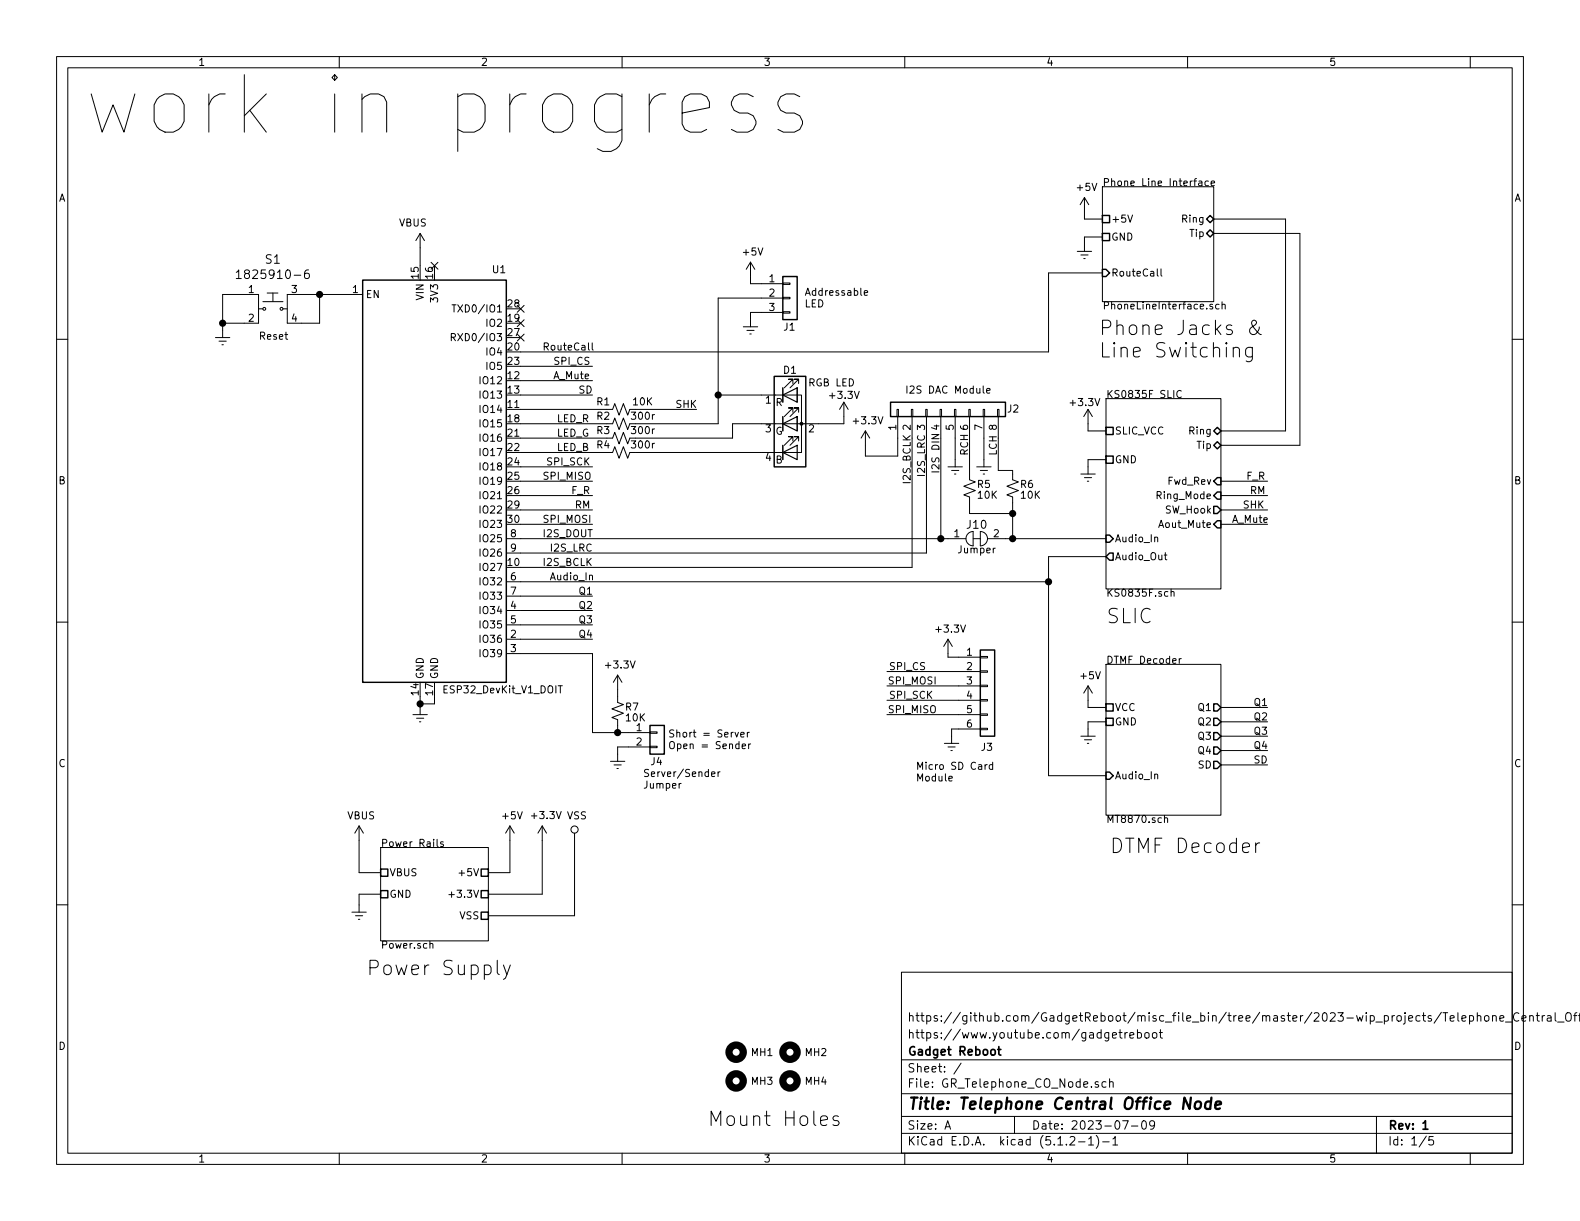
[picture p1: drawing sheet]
<svg xmlns="http://www.w3.org/2000/svg" width="279mm" height="216mm" viewBox="0 0 279 216" stroke-linecap="round" stroke-linejoin="round" font-family="sans-serif">
<g fill="none" stroke="#000" stroke-width=".18">
<path d="M10 10h259.4v195.9h-259.4zM12 12h255.4v191.9h-255.4zM120.6 20l4.9-1v-.9l-.5-1-1-.5h-1.9l-1 .5-.5 1v3.8l.5 1 1 .5h1.9l1-.5M133.2 17.1l-1-.5h-1.4l-1 .5-.5 1v.4l.5 1 1 .5h1.4l1 .5 .5 .9v.5l-.5 1-1 .5h-1.9l-1-.5M141.4 17.1l-.9-.5h-1.5l-1 .5-.4 1v.4l.4 1 1 .5h1.5l.9 .5 .5 .9v.5l-.5 1-.9 .5h-2l-.9-.5M160 10v2M210 10v2M260 10v2M191.8 34.9v3.8h3.1M191.8 34.9l-.8 1.3M191.8 34.9l.7 1.3M194.9 33h19.7v20.3h-19.7z"/>
<path d="M199.4 38l.4 1.3 .5-1.3M212 32.1h.5v.7M212.5 32.3l-.4 .1-.2 .1 .2 .3h.4M213.7 32.1l-.4-.1-.2 .2 .1 .6h.5M214.2 32.4l.6-.1-.1-.2-.3-.1-.2 .2v.6h.5M214.6 38.7h12.7v37.5h-11.4M10 60h2M38.1 59.7h2.5M39.4 57.2h6.3v-5.1h-6.3v7.6M41.8 48.2l.4-.5v1.6M41.8 49.3h.9M45.7 54.6h.8"/>
<path d="M46.5 53.3h3.5M47.2 51.8h1.9M48.3 51.8v1.5M50 54.6h.8M54.6 47.7a.59 .59 0 0 0-.8 .7l.1 .7a.48 .48 0 0 0 .7 0l.1-.5-.1-.2-.5-.1-.3 .3M56.5 52.1v5.1h-5.7v-5.1h13.3M74.3 41.3v5.7M74.3 41.3l-.8 1.2M74.3 41.3l.8 1.2M76.2 46.4l1.2 1.2M77.4 46.4l-1.2 1.2M79.8 59.6h.6l.1-.2v-.3l-.2-.1h-.5v1.2"/>
<path d="M79.9 53.9h.7M80.1 59.6l.4 .6M80.3 53.9v1.3M91.5 54l1.2 1.2M91.5 56.5l1.2 1.3M91.5 59.1l1.2 1.2M92.7 54l-1.2 1.2M92.7 56.5l-1.2 1.3M92.7 59.1l-1.2 1.2M131.4 57.8h2.6M132.1 58.4h1.2M132.6 59.1h.2"/>
<path d="M132.7 46.4v3.8h5.7M132.7 46.4l-.7 1.2M132.7 46.4l.8 1.2M138.4 55.1h1.3v.3h-1.3zM138.4 52.6h1.3v.2h-1.3zM138.4 50h1.3v.3h-1.3zM138.4 52.7h-11.4v22.2h-14.6M138.4 55.2h-5.7v2.6M152.8 51.8l.6-.1v-.3h-.4l-.2 .2 .1 .6h.5M190.5 44.5h2.5M191.1 45.1h1.3M191.6 45.7h.3"/>
<path d="M194.9 41.9h-3.1v2.6M194.9 48.3h-9.5v13.9h-93.3M204.6 47.5v1.1l.2 .2M205.3 47.5v1.1l.2 .2M214.4 53.8h-.3l-.2 .2 .1 .2 .4 .1v.3h-.5M214.6 41.3h15.3v37.4h-14M215.6 53.8h-.4l-.2 .2 .1 .6h.5M216.1 53.9l.2-.1h.3l.1 .8M216.1 53.4v1.2M222.7 57.8a1.24 1.24 0 0 1-1.2 1.4 .69 .69 0 0 1-.5-.6 .69 .69 0 0 1 .2-.7l.7-.4 .3-.4-.1-.4-.3-.1-.3 .1a.9 .9 0 0 0 .2 1.2l1 1.1 .3 .2M267.4 60h2M38.7 60.3h1.3"/>
<path d="M39.2 61h.3M92.1 74.9h15.2M92.1 69.9h12.7M92.1 77.5h15.2M92.1 64.8h12.7M92.1 67.3h12.7M92.1 72.4h15.2M104.1 60.6v1.1l.1 .2M104.7 60.6v1.1l.2 .2M108.3 77.5l.4-1 .8 2 .7-2 .8 2 .4-1M108.3 74.9l.4-1 .8 2 .7-2 .8 2 .4-1M108.3 72.4l.4-1 .8 2 .7-2 .8 2 .4-1"/>
<path d="M112.4 72.4h10.8M127 69.9h14.7v10.1h-30.3l-.4 1-.8-2-.7 2-.8-2-.4 1h-16.2M138.4 73.7v2.5M138.4 68.6v2.5M138.4 78.7v2.6M140.2 78v-.8h-.8h.8l-1.5 1.5M140.2 72.9v-.8h-.8h.8l-1.5 1.6M140.2 67.8v-.7h-.8h.8l-1.5 1.5M141 73.7v2.5zM141 73.7h.1M141 68.6v2.5zM141 68.6h.1"/>
<path d="M141.2 78v-.8h-.7h.7l-1.5 1.5M141.2 72.9v-.8h-.7h.7l-1.5 1.6M141.2 67.8v-.7h-.7h.7l-1.5 1.5M149.2 71.1v3.8h-19.7v2.6h-17.1M149.2 71.1l-.7 1.3M149.2 71.1l.8 1.3M153 76.2l-.7 1.3M153 76.2l.8 1.3M158.6 72.4h.3v1.3h-.3zM158.7 73.7v6.9h-5.7v-4.4M161.2 72.4h.2v1.3h-.2zM161.3 73.7v26.6h-69.2"/>
<path d="M163.7 72.4h.3v1.3h-.3zM163.8 73.7v24.1h-74.3M164.8 76.8h1.2l-1.2 .8h1.2M166.2 72.4h.3v1.3h-.3zM166.4 73.7v21.6M168.8 72.4h.2v1.3h-.2zM168.9 73.7v8.9M171.3 72.4h.3v1.3h-.3zM171.4 73.7v11.1l1.1 .4-2.1 .8 2.1 .7-2.1 .8 1 .4v2.9h7.7M173.9 72.4h.2v1.3h-.2zM173.9 68.2v1.1l.2 .2M174 73.7v8.9"/>
<path d="M174.5 69.1l.6-.1-.1-.3h-.3l-.2 .2v.6h.5M176.4 72.4h.3v1.3h-.3zM176.5 73.7v9.5h2.6v1.6l1 .4-2 .8 2 .7-2 .8 1 .4v7.4M192.4 72.4v3.8h3.2M192.4 72.4l-.8 1.3M192.4 72.4l.8 1.3M195.6 70.5h20.3v33.6h-20.3zM208.9 69.2a.6 .6 0 0 0-.9 .4 .6 .6 0 0 0 .6 .7l.3-.1M218.1 61.7a.63 .63 0 0 1 1.1 .1v1.3M221.5 61.4v2.1a.68 .68 0 0 1-1.1 .3M221.5 61.5l-.7-.1-.3 .1-.2 .4v.7l.2 .4 .3 .1 .7-.1M89.5 95.3h81.3"/>
<path d="M92.1 85.1h12.7M92.1 87.6h12.7M92.1 90.2h12.7M92.1 92.7h12.7M92.1 82.6h12.7M167.6 82.6h2.6M168.3 83.2h1.2M168.8 83.8h.2M171 94.5l.3-.3 .8-.2v2.5a1.28 1.28 0 0 1-1.1-2zM172.1 95.3h1.3M172.7 82.6h2.6M173.4 94a1.27 1.27 0 0 1 1.2 1.3 1.27 1.27 0 0 1-1.2 1.2z"/>
<path d="M173.4 83.2h1.2M173.9 83.8h.2M174.6 95.3h21M191.1 83.8h2.6M191.8 84.5h1.2M192.3 85.1h.2M195.6 98.4h-10.2v38.8h10.2M195.6 81.3h-3.2v2.5M204.2 95.1l.2-.1h.3v.8M205.9 98.1h.4M206.1 97.7v1.1l.2 .2M215.9 85.1h8.3"/>
<path d="M215.9 87.6h8.3M215.9 90.2h8.3M215.9 92.7h8.3M10 110h2M89.5 115.6h15.3v13.9h10.1M89.5 113h15.3M89.5 108h15.3M89.5 110.5h15.3M89.5 102.9h95.9M89.5 105.4h15.3M104.2 101.8l.2-.1 .3 .1 .1 .7M109.2 119.4v4.8l1 .4-2 .7 2 .8-2 .8 1 .4v2.2"/>
<path d="M109.2 119.4l-.7 1.3M109.2 119.4l.8 1.3M156.8 118.7h16.6M167.6 113v3.2h5.8M167.6 113l-.7 1.3M167.6 113l.8 1.3M173.4 118.6h1.2v.3h-1.2zM173.4 116.1h1.2v.2h-1.2zM195.6 117.5h20.3v26.6h-20.3zM207.1 104.7l.2-.1h.3v.8M207.1 104.2v1.2M208.5 116.5v.8"/>
<path d="M208.9 116.5h-.3l-.1 .2M267.4 110h2M73 126.4h2.6M73.7 127h1.2M74.2 127.6h.2M74.3 123.2v3.2M76.8 123.2v1.3h-2.5M98.7 121.3h.7M107.9 134.6h2.6M108.6 135.3h1.3M109.1 135.9h.2M114.9 132h1.3v.2h-1.3z"/>
<path d="M114.9 129.4h1.3v.3h-1.3zM114.9 132.1h-5.7v2.5M120.4 138.5l-.2 .1-.1 .2M125.8 136.9l.6-.1v-.3h-.4l-.2 .2 .1 .6h.5M127 136.5v.8M127.3 136.5l-.3 .2M130 129.5l.3 .8 .3-.8M131 129.9l.6-.1-.1-.3h-.3l-.2 .2 .1 .6h.4M131.2 132l.7-.1-.1-.3-.4-.1-.2 .2 .1 .6h.5M132.2 129.5v.8M132.4 131.5v.9M132.5 129.5h-.2l-.1 .2"/>
<path d="M132.7 131.5l-.3 .3M156.8 121.3h16.6M156.8 126.4h16.6M156.8 123.8h16.6M167 131.4h2.5M167.6 132.1h1.3M167.8 137.7l.6-.1v-.3h-.4l-.2 .1v.6h.6M168.1 132.7h.3M173.4 128.8h1.2v.2h-1.2zM173.4 126.2h1.2v.3h-1.2zM173.4 123.7h1.2v.3h-1.2zM173.4 121.2h1.2v.2h-1.2z"/>
<path d="M173.4 128.9h-5.1v2.5M174.2 135.2v.8M174.6 135.2l-.4 .2M175.5 135.3l-.3-.1-.3 .2 .2 .6h.4M175.5 134.8v1.2M191.1 130.2h2.6M191.8 130.8h1.2M192.3 131.4h.2M192.4 121.3v3.8h3.2M192.4 121.3l-.8 1.3M192.4 121.3l.8 1.3M195.6 127.6h-3.2v2.6"/>
<path d="M204.2 137l.2-.1h.3v.8M215.9 125.1h8.3M215.9 127.6h8.3M215.9 130.2h8.3M215.9 132.7h8.3M215.9 135.3h8.3M10 160h2M63.5 146.1l-.8 1.2M63.5 146.1v8.2h3.8M63.5 146.1l.8 1.2M67.3 149.9h19.1v16.5h-19.1zM67.3 158.1h-3.8v3.2"/>
<path d="M77.3 148.4v1.1l.2 .2M78.4 148.9l-.3-.1-.2 .2 .1 .2 .4 .1v.3h-.5M79.4 158.2h.9M90.2 146.1l-.8 1.2M90.2 146.1v8.2h-3.8M90.2 146.1l.7 1.2M95.9 146.1l-.8 1.2M95.9 146.1v12h-9.5M95.9 146.1l.7 1.2M101.6 147.3v14.6h-15.2M205.9 144.7l.2-.1 .3 .1 .1 .7M205.9 144.2v1.2"/>
<path d="M222 149v1.7M222.8 149a.64 .64 0 0 0-.8 .5M267.4 160h2M62.2 161.3h2.6M62.9 161.9h1.2M63.4 162.6h.2M76 167l.2-.2 .3 .1 .1 .8M87.9 169.8v2.2l.4 .3M89 170.6l.6 1.7M90.2 170.6l-.8 2.3-.4 .3M159.4 171.9h108v32h-108zM145.1 198.1l1.2-.2-.1-.5-.7-.1-.4 .4v.9l.1 .3 .3 .1 .7-.1"/>
<path d="M148.3 197.4l-.6-.1-.4 .4 .1 .3 .9 .3 .1 .2-.1 .4-.3 .1-.7-.1M159.4 197.4h108M159.4 193.4h108M159.4 187.4h108M167.1 199.7l.5-1.5 .5 1.5M167.2 199.2h.8M170 188l-1.3 1.9M179.4 197.4v3M194.2 191.3h-.3l-.3 .2 .1 .2 .5 .1v.4h-.6M195.6 191.3h-.5l-.2 .2 .1 .7h.6M196.2 191.4l.2-.1h.4v1M196.2 190.8v1.5"/>
<path d="M196.7 183.1l.7-.2v-.2l-.5-.1-.2 .2 .1 .7h.6M197.9 182.6h.5M198.1 182.1v1.3l.3 .2M198.5 198.2h1l-.6 1.5M198.9 182.6v1M199.4 182.6l-.3 .1-.2 .2M199.8 183.1l.7-.2-.1-.2-.4-.1-.2 .2v.7h.6M200.1 199.1h1.1M201.1 182.7l.5-.1 .3 .3-.1 .5-.2 .2-.5-.1M201.1 182.1v1.5M202 198.3l.4-.1a.94 .94 0 0 1 0 1.5 .82 .82 0 0 1-.4-1.4zM202.5 182.7l.2-.1 .4 .1v.7l-.2 .2-.4-.2z"/>
<path d="M203.9 182.7l.2-.1 .4 .1v.7l-.2 .2-.4-.2zM204.2 198.8l-.3 .3h-.3l-.3-.3v-.3l.2-.3h.4l.2 .1a1.13 1.13 0 0 1-.2 1.3l-.4 .1M205 182.6h.6M205.2 182.1v1.3l.4 .2M243.4 197.4v6.5M60 203.9v2M110 203.9v2M159.4 200.4h108M160 203.9v2M189.2 201.1l.2-.1h.4l.2 .1 .1 .3-.1 .2-.8 .9h.9M190.7 201.9h1.2M192.5 201.4l.4-.4v1.5"/>
<path d="M192.5 202.5h.9M193.9 200.8a1.71 1.71 0 0 1 0 2.2M195 201.9h1.1M196.8 201.4l.4-.4v1.5M196.8 202.5h.8M210 203.9v2M252.2 200.9l-1.2 1.9M253.4 201h-.7v.7l.2-.2 .5 .1 .1 .2-.1 .5-.2 .2-.5-.2M260 203.9v2"/>
<circle cx="46.7" cy="54.6" r=".25"/>
<circle cx="49.8" cy="54.6" r=".25"/>
<circle cx="101.6" cy="146.7" r=".63"/>
</g>
<path d="M176.4 185.6h.6M176.6 185.1v1.3l.4 .2M251.6 198.6l.5-.4v1.5M251.6 199.7h.9" fill="none" stroke="#000" stroke-width=".3"/>
<path d="M210.6 194.1l-.2 2-1-2-.2 2M211.5 194.9a.54 .54 0 0 1 .5-.1 .54 .54 0 0 1 .4 .3l-.1 .6a.56 .56 0 0 1-.5 .4 .56 .56 0 0 1-.5-.4zM214.1 194.8a.68 .68 0 0 0-.9 .3l-.1 .6 .1 .3 .2 .1 .6-.1M214.2 194.1l-.2 2M214.9 195.4l1-.2-.1-.4h-.7l-.2 1 .2 .3 .6-.1" fill="none" stroke="#000" stroke-width=".41"/>
<g fill="none" stroke="#000" stroke-width="1.3">
<circle cx="130.2" cy="191.1" r="1.27"/>
<circle cx="130.2" cy="186.1" r="1.27"/>
<circle cx="139.7" cy="191.1" r="1.27"/>
<circle cx="139.7" cy="186.1" r="1.27"/>
</g>
<g fill="none" stroke="#000" stroke-width=".25">
<path d="M194.9 38.1h1.3v1.3h-1.3zM213.4 38.7l.6-.6 .6 .6-.6 .7zM64.1 49.5h25.4v71.2h-25.4zM138.4 48.9h2.6v7.6h-2.6zM194.9 41.3h1.3v1.2h-1.3zM194.9 47.6h.7l.6 .7-.6 .6h-.7zM213.4 41.3l.6-.7 .6 .7-.6 .6zM136.9 66.5h5.6v16.1h-5.6zM157.5 71.1h20.3v2.6h-20.3zM195.6 75.6h1.2v1.2h-1.2zM214.6 76.2l.7-.6 .6 .6-.6 .6zM215.3 78.1l.6 .6-.6 .7-.7-.7z"/>
<path d="M195.6 94.6h.6l.6 .7-.6 .6h-.6zM195.6 98.4l.6-.6h.6v1.3h-.6zM195.6 80.6h1.2v1.3h-1.2zM214.6 89.5h.7l.6 .7-.6 .6h-.7zM215.3 84.5h.6v1.2h-.6l-.7-.6zM215.3 87h.6v1.3h-.6l-.7-.7zM215.3 92.1h.6v1.2h-.6l-.7-.6zM173.4 114.9h2.5v15.3h-2.5zM114.9 128.3h2.6v5.1h-2.6zM195.6 136.5h.6l.6 .7-.6 .6h-.6zM195.6 124.5h1.2v1.2h-1.2zM195.6 127h1.2v1.3h-1.2z"/>
<path d="M214.6 134.6h.7l.6 .7-.6 .6h-.7zM214.6 132.1h.7l.6 .6-.6 .7h-.7zM214.6 129.5h.7l.6 .7-.6 .6h-.7zM214.6 127h.7l.6 .6-.6 .7h-.7zM214.6 124.5h.7l.6 .6-.6 .6h-.7zM67.3 153.7h1.3v1.2h-1.3zM67.3 157.5h1.3v1.3h-1.3zM85.1 153.7h1.3v1.2h-1.3zM85.1 157.5h1.3v1.3h-1.3zM85.1 161.3h1.3v1.3h-1.3z"/>
</g>
<g fill="#000" stroke="#000" stroke-width=".25">
<circle cx="39.4" cy="57.2" r=".51"/>
<circle cx="56.5" cy="52.1" r=".51"/>
<circle cx="127" cy="69.9" r=".51"/>
<circle cx="166.4" cy="95.3" r=".51"/>
<circle cx="179.1" cy="90.8" r=".51"/>
<circle cx="179.1" cy="95.3" r=".51"/>
<circle cx="185.4" cy="102.9" r=".51"/>
<circle cx="74.3" cy="124.5" r=".51"/>
<circle cx="109.2" cy="129.5" r=".51"/>
</g>
<circle cx="141.7" cy="74.9" r=".25" fill="#000" stroke="#000" stroke-width=".18"/>
<path d="M138.4 74.9l2.6-1.2v2.5zM138.4 69.9l2.6-1.3v2.5zM138.4 68.6v2.5M138.4 73.7v2.5M138.4 78.7v2.6M138.4 80l2.6-1.3v2.6z" fill="none" stroke="#000" stroke-width=".2"/>
<text font-size="14.2" x="14.6" y="23.9">work in progress</text>
<g font-size="3.5">
<text x="194.3" y="59.3">Phone Jacks &amp;</text>
<text x="194.3" y="63.2">Line Switching</text>
<text x="195.6" y="110.2">SLIC</text>
<text x="196.2" y="150.9">DTMF Decoder</text>
<text x="64.8" y="172.5">Power Supply</text>
<text x="125.1" y="199.1">Mount Holes</text>
</g>
<text font-size="2.8" x="160.4" y="196.2">Title: Telephone Central Office Node</text>
<g font-size="2.1">
<text x="47" y="46.6">S1</text>
<text x="43.2" y="49.3">1825910-6</text>
<text x="160.4" y="183.6">https://www.youtube.com/gadgetreboot</text>
<text x="160.4" y="180.6">https://github.com/GadgetReboot/misc_file_bin/tree/master/2023-wip_projects/Telephone_Central_Office_Simulator/ESP32_Arduin</text>
<text x="160.4" y="189.6">Sheet: /</text>
<text x="160.4" y="186.6">Gadget Reboot</text>
<text x="160.4" y="192.3">File: GR_Telephone_CO_Node.sch</text>
<text x="160.4" y="202.5">KiCad E.D.A. kicad (5.1.2-1)-1</text>
<text x="160.4" y="199.7">Size: A</text>
<text x="182.4" y="199.7">Date: 2023-07-09</text>
<text x="245.4" y="199.7">Rev: 1</text>
<text x="245.4" y="202.5">Id: 1/5</text>
</g>
<text font-size="2" x="171.1" y="93.5">J10</text>
<g font-size="1.8">
<text x="35" y="11.6">1</text>
<text x="85" y="11.6">2</text>
<text x="135" y="11.6">3</text>
<text x="185" y="11.6">4</text>
<text x="235" y="11.6">5</text>
<text x="10.4" y="35.6">A</text>
<text x="190.6" y="33.8">+5V</text>
<text x="194.9" y="32.9">Phone Line Interface</text>
<text x="267.8" y="35.6">A</text>
<text x="70.6" y="40.1">VBUS</text>
<text x="196.5" y="39.4">+5V</text>
<text x="209.2" y="39.4">Ring</text>
<text x="210.5" y="41.9">Tip</text>
<text x="131.5" y="45.2">+5V</text>
<text x="196.5" y="42.5">GND</text>
<text x="44" y="51.8">1</text>
<text x="51.6" y="51.8">3</text>
<text x="62.4" y="51.8">1</text>
<text x="64.6" y="52.7">EN</text>
<text x="74" y="49.2" transform="rotate(-90 74 49.2)">15</text>
<text x="74.9" y="53" transform="rotate(-90 74.9 53)">VIN</text>
<text x="76.6" y="49.2" transform="rotate(-90 76.6 49.2)">16</text>
<text x="77.5" y="53.2" transform="rotate(-90 77.5 53.2)">3V3</text>
<text x="87.1" y="48.3">U1</text>
<text x="136" y="49.9">1</text>
<text x="136" y="52.5">2</text>
<text x="142.2" y="52.3">Addressable</text>
<text x="196.5" y="48.9">RouteCall</text>
<text x="44" y="56.9">2</text>
<text x="51.6" y="56.9">4</text>
<text x="81.2" y="55.2">TXD0/IO1</text>
<text x="86.2" y="57.8">IO2</text>
<text x="89.8" y="56.9">19</text>
<text x="89.8" y="59.4">27</text>
<text x="89.8" y="54.4">28</text>
<text x="136" y="55">3</text>
<text x="138.6" y="58.5">J1</text>
<text x="142.2" y="54.4">LED</text>
<text x="194.9" y="54.7">PhoneLineInterface.sch</text>
<text x="45.7" y="60.1">Reset</text>
<text x="81" y="60.3">RXD0/IO3</text>
<text x="86.2" y="62.9">IO4</text>
<text x="86.2" y="65.4">IO5</text>
<text x="89.8" y="62">20</text>
<text x="89.8" y="64.5">23</text>
<text x="95.9" y="62">RouteCall</text>
<text x="97.8" y="64.5">SPI_CS</text>
<text x="85.2" y="67.9">IO12</text>
<text x="85.2" y="70.5">IO13</text>
<text x="89.8" y="67.1">12</text>
<text x="89.8" y="69.6">13</text>
<text x="97.8" y="67.1">A_Mute</text>
<text x="102.2" y="69.6">SD</text>
<text x="105.6" y="71.7">R1</text>
<text x="112" y="71.7">10K</text>
<text x="135.4" y="71.4">1</text>
<text x="137.2" y="71.8">R</text>
<text x="138.6" y="66.1">D1</text>
<text x="142.9" y="68.3">RGB LED</text>
<text x="146.9" y="70.5">+3.3V</text>
<text x="160" y="69.6">I2S DAC Module</text>
<text x="189.4" y="71.8">+3.3V</text>
<text x="195.6" y="70.4">KS0835F SLIC</text>
<text x="85.2" y="73">IO14</text>
<text x="85.2" y="75.6">IO15</text>
<text x="89.8" y="72.1">11</text>
<text x="89.8" y="74.7">18</text>
<text x="89.8" y="77.2">21</text>
<text x="98.4" y="74.7">LED_R</text>
<text x="98.4" y="77.2">LED_G</text>
<text x="105.6" y="76.8">R3</text>
<text x="105.6" y="74.2">R2</text>
<text x="111.9" y="76.8">300r</text>
<text x="111.9" y="74.2">300r</text>
<text x="119.4" y="72.1">SHK</text>
<text x="135.4" y="76.5">3</text>
<text x="137.1" y="76.9">G</text>
<text x="143" y="76.5">2</text>
<text x="151.1" y="75">+3.3V</text>
<text x="158.5" y="76" transform="rotate(-90 158.5 76)">1</text>
<text x="161" y="76" transform="rotate(-90 161 76)">2</text>
<text x="166.1" y="76" transform="rotate(-90 166.1 76)">4</text>
<text x="168.7" y="76" transform="rotate(-90 168.7 76)">5</text>
<text x="173.7" y="76" transform="rotate(-90 173.7 76)">7</text>
<text x="178.2" y="72.9">J2</text>
<text x="197.1" y="76.8">SLIC_VCC</text>
<text x="210.4" y="76.8">Ring</text>
<text x="85.2" y="78.1">IO16</text>
<text x="85.2" y="80.6">IO17</text>
<text x="85.2" y="83.2">IO18</text>
<text x="89.8" y="79.8">22</text>
<text x="89.8" y="82.3">24</text>
<text x="96.5" y="82.3">SPI_SCK</text>
<text x="98.4" y="79.8">LED_B</text>
<text x="105.6" y="79.3">R4</text>
<text x="111.9" y="79.3">300r</text>
<text x="135.4" y="81.5">4</text>
<text x="137.2" y="82">B</text>
<text x="166.1" y="83.8" transform="rotate(-90 166.1 83.8)">I2S DIN</text>
<text x="171.2" y="80.6" transform="rotate(-90 171.2 80.6)">RCH 6</text>
<text x="176.3" y="80.6" transform="rotate(-90 176.3 80.6)">LCH 8</text>
<text x="197.1" y="81.9">GND</text>
<text x="211.7" y="79.4">Tip</text>
<text x="10.4" y="85.6">B</text>
<text x="85.2" y="85.7">IO19</text>
<text x="85.2" y="88.3">IO21</text>
<text x="89.8" y="84.8">25</text>
<text x="89.8" y="87.4">26</text>
<text x="89.8" y="89.9">29</text>
<text x="95.9" y="84.8">SPI_MISO</text>
<text x="101" y="87.4">F_R</text>
<text x="101.6" y="89.9">RM</text>
<text x="161" y="85.7" transform="rotate(-90 161 85.7)">I2S_BCLK</text>
<text x="163.6" y="84.5" transform="rotate(-90 163.6 84.5)">I2S_LRC 3</text>
<text x="172.9" y="86.3">R5</text>
<text x="173" y="88.2">10K</text>
<text x="180.5" y="86.3">R6</text>
<text x="180.6" y="88.2">10K</text>
<text x="204.9" y="88.3">Ring_Mode</text>
<text x="206.6" y="85.7">Fwd_Rev</text>
<text x="219.7" y="89.9">SHK</text>
<text x="220.3" y="84.8">F_R</text>
<text x="221" y="87.4">RM</text>
<text x="267.8" y="85.6">B</text>
<text x="85.2" y="90.8">IO22</text>
<text x="85.2" y="93.3">IO23</text>
<text x="85.2" y="95.9">IO25</text>
<text x="89.8" y="92.5">30</text>
<text x="90.3" y="95">8</text>
<text x="95.9" y="92.5">SPI_MOSI</text>
<text x="95.9" y="95">I2S_DOUT</text>
<text x="168.7" y="95">1</text>
<text x="175.7" y="95">2</text>
<text x="197.1" y="95.9">Audio_In</text>
<text x="205.2" y="93.3">Aout_Mute</text>
<text x="206.1" y="90.8">SW_Hook</text>
<text x="217.8" y="92.5">A_Mute</text>
<text x="85.2" y="101">IO27</text>
<text x="85.2" y="98.4">IO26</text>
<text x="89.8" y="100.1">10</text>
<text x="90.3" y="97.5">9</text>
<text x="95.9" y="100.1">I2S_BCLK</text>
<text x="97.2" y="97.5">I2S_LRC</text>
<text x="169.5" y="97.8">Jumper</text>
<text x="197.1" y="99.1">Audio_Out</text>
<text x="85.2" y="103.5">IO32</text>
<text x="85.2" y="106">IO33</text>
<text x="90.3" y="107.7">4</text>
<text x="90.3" y="102.6">6</text>
<text x="90.3" y="105.2">7</text>
<text x="97.2" y="102.6">Audio_In</text>
<text x="102.2" y="107.7">Q2</text>
<text x="102.2" y="105.2">Q1</text>
<text x="195.6" y="105.5">KS0835F.sch</text>
<text x="85.2" y="113.7">IO36</text>
<text x="85.2" y="108.6">IO34</text>
<text x="85.2" y="111.1">IO35</text>
<text x="90.3" y="112.8">2</text>
<text x="90.3" y="110.2">5</text>
<text x="102.2" y="112.8">Q4</text>
<text x="102.2" y="110.2">Q3</text>
<text x="165.7" y="111.9">+3.3V</text>
<text x="85.2" y="116.2">IO39</text>
<text x="90.3" y="115.3">3</text>
<text x="107.3" y="118.2">+3.3V</text>
<text x="157.5" y="118.5">SPI_CS</text>
<text x="171" y="116">1</text>
<text x="171" y="118.5">2</text>
<text x="195.6" y="117.4">DTMF Decoder</text>
<text x="74" y="122.9" transform="rotate(-90 74 122.9)">14</text>
<text x="74.9" y="120.1" transform="rotate(-90 74.9 120.1)">GND</text>
<text x="76.6" y="122.9" transform="rotate(-90 76.6 122.9)">17</text>
<text x="77.5" y="120.1" transform="rotate(-90 77.5 120.1)">GND</text>
<text x="78.7" y="122.6">ESP32_DevKit_V1_DOIT</text>
<text x="110.6" y="125.7">R7</text>
<text x="157.4" y="121">SPI_MOSI</text>
<text x="157.5" y="123.6">SPI_SCK</text>
<text x="171" y="121">3</text>
<text x="171" y="123.6">4</text>
<text x="191.2" y="120.1">+5V</text>
<text x="197.1" y="125.7">VCC</text>
<text x="212" y="125.7">Q1</text>
<text x="221.6" y="124.8">Q1</text>
<text x="110.7" y="127.6">10K</text>
<text x="112.5" y="129.3">1</text>
<text x="112.5" y="131.8">2</text>
<text x="118.1" y="130.4">Short = Server</text>
<text x="157.4" y="126.1">SPI_MISO</text>
<text x="171" y="126.1">5</text>
<text x="171" y="128.7">6</text>
<text x="197.1" y="128.3">GND</text>
<text x="212" y="130.8">Q3</text>
<text x="212" y="128.3">Q2</text>
<text x="221.6" y="129.9">Q3</text>
<text x="221.6" y="127.4">Q2</text>
<text x="10.4" y="135.6">C</text>
<text x="113.7" y="137.4">Server/Sender</text>
<text x="115.1" y="135.3">J4</text>
<text x="118.1" y="132.5">Open = Sender</text>
<text x="161.9" y="136.1">Micro SD Card</text>
<text x="173.6" y="132.8">J3</text>
<text x="197.1" y="137.8">Audio_In</text>
<text x="211.9" y="135.9">SD</text>
<text x="212" y="133.3">Q4</text>
<text x="221.6" y="135">SD</text>
<text x="221.6" y="132.5">Q4</text>
<text x="267.8" y="135.6">C</text>
<text x="113.7" y="139.4">Jumper</text>
<text x="161.9" y="138.2">Module</text>
<text x="61.4" y="144.9">VBUS</text>
<text x="67.3" y="149.8">Power Rails</text>
<text x="89" y="144.9">+5V</text>
<text x="94.2" y="144.8">+3.3V</text>
<text x="100.3" y="144.9">VSS</text>
<text x="195.6" y="145.5">MT8870.sch</text>
<text x="68.8" y="154.9">VBUS</text>
<text x="81.6" y="154.9">+5V</text>
<text x="68.8" y="158.8">GND</text>
<text x="80.2" y="158.8">+3.3V</text>
<text x="67.3" y="167.7">Power.sch</text>
<text x="81.3" y="162.6">VSS</text>
<text x="10.4" y="185.6">D</text>
<text x="267.8" y="185.6">D</text>
<text x="132.9" y="186.7">MH1</text>
<text x="132.9" y="191.8">MH3</text>
<text x="142.4" y="186.7">MH2</text>
<text x="142.4" y="191.8">MH4</text>
<text x="35" y="205.5">1</text>
<text x="85" y="205.5">2</text>
<text x="135" y="205.5">3</text>
<text x="185" y="205.5">4</text>
<text x="235" y="205.5">5</text>
</g>
</svg>
